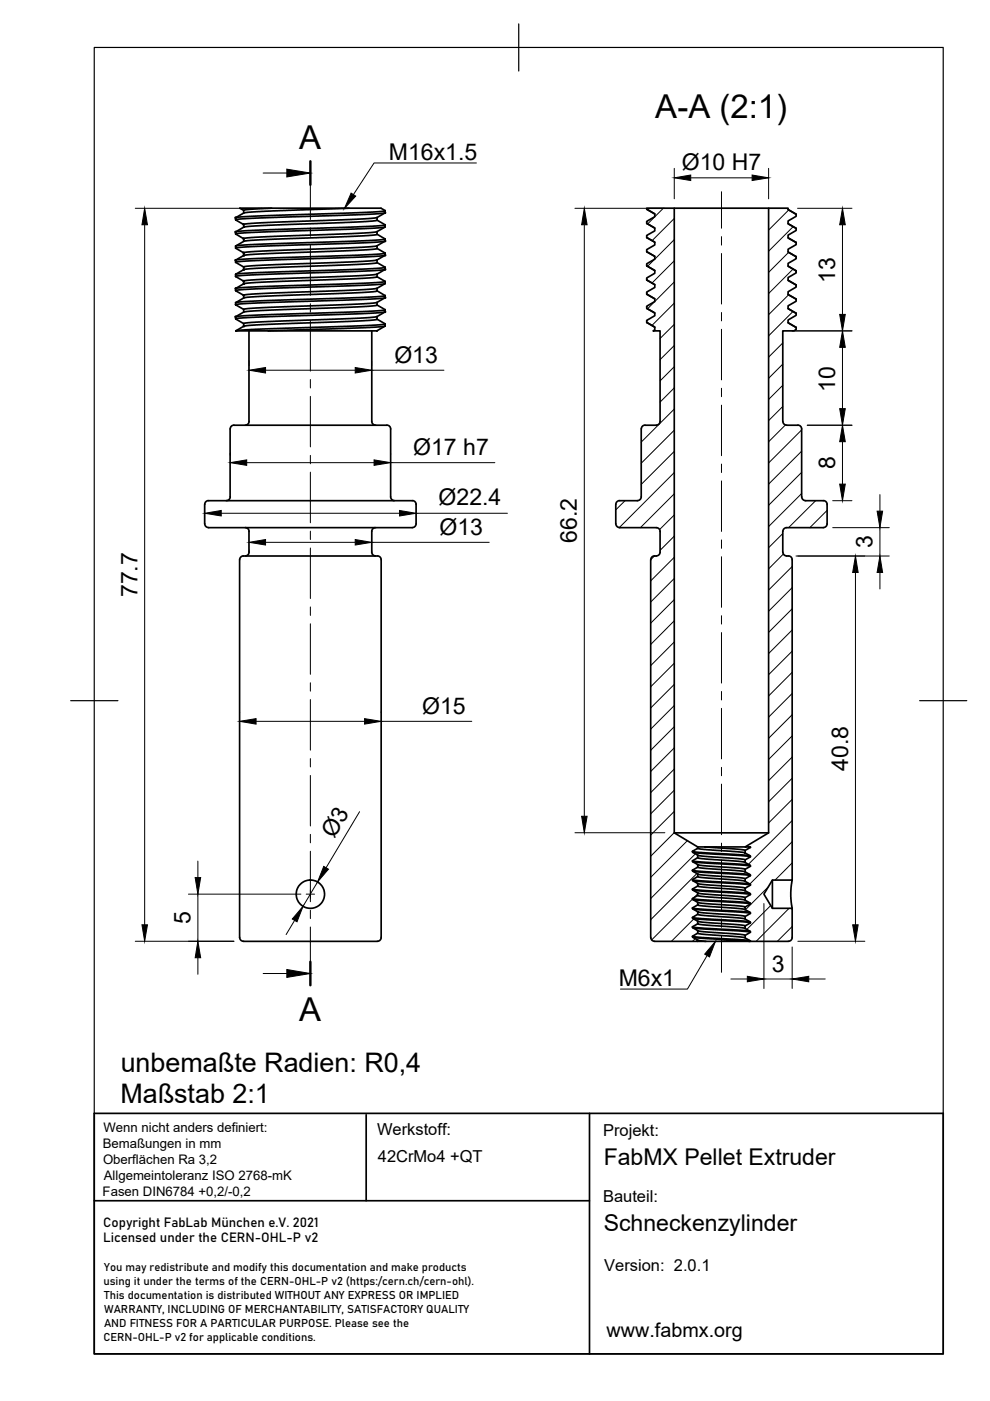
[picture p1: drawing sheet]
<svg xmlns="http://www.w3.org/2000/svg" width="210mm" height="297mm" viewBox="0 0 210 297" stroke-linecap="round" stroke-linejoin="round" font-family="sans-serif">
<!-- layer: Visible -->
<circle cx="50" cy="70.2" r=".18" fill="#000"/>
<g fill="none" stroke="#000" stroke-width=".36">
<path d="M51.7 44.6v.6l-1.7 1M51.7 53.6v.6l-1.7 .9M51.7 47.6v.6M51.7 50.6v.6M51.7 56.6v.6M51.7 48.2l-1.7 1M51.7 51.2l-1.7 1M51.7 45.2l4.7-.4 17.4-.7h7l.9 .6-4.9 .4-24.7 .8-2 .2-.1 .1v.4M57.6 44.1h-6.8l.9 .5M74 44.1h-16.6l-4.3 .3-1.4 .2M79.9 58.1l-3.8 .4-23.6 .9-.8 .2v.6l-1.7 1 4.1-.4 23.1-.7 4.4-.4-1.7-1M79.9 49.1l-3.9 .4-20.7 .7-3.6 .4"/>
<path d="M79.9 46.1l-4.3 .4-20.2 .7-3.7 .4M79.9 52.1l-4 .4-20.2 .7-4 .4M79.9 55.1l-4.2 .4-20.2 .7-3.8 .4M79.9 46.1l1.7-1-4.2 .4-22.1 .7-5.3 .4 1.7 1M79.9 46.7l1.8 1-5.1 .4-24.6 .8-2 .2v.5M79.9 49.7l1.8 1-4.7 .4-24.4 .8-2.6 .2v.5M79.9 52.7l1.8 1-4.8 .4-25.1 .8-1.8 .2v.5M79.9 55.7l1.8 1-4.9 .4-24.7 .8-2 .2-.1 .1v.4M79.9 46.7l-3 .3-20.1 .8-5.1 .4M79.9 49.7l-3.1 .3-20.2 .8-4.9 .4M79.9 52.7l-4.1 .4-19.3 .7-4.8 .4M79.9 55.1v.6l-1.9 .3-25.7 1-.6 .1-1.7 1.1"/>
<path d="M79.9 58.7l-2.6 .3-20.5 .8-5.1 .4M79.9 46.1v.6M79.9 52.1v.6M79.9 58.1v.6M81.6 48.1l-2.9 .3-24.5 .8-4.2 .4 1.7 1M81.6 48.1l-1.7 1v.6M81.6 57.1l-1.7 1M81.6 54.1l-1.7 1M81.6 51.1l-1.7 1M81.7 59.7v.4l-.2 .1-2.1 .2-25.2 .8-4.2 .4 1.7 1M81.7 56.7v.4l-.2 .1-2 .2-24.2 .8-5.3 .4 1.7 1M81.7 53.7l-.1 .5-2.4 .2-23.8 .8-5.4 .4 1.7 1"/>
<path d="M81.7 50.7l-.1 .5-2.3 .2-23.7 .8-5.6 .4 1.7 1M81.7 44.7v.4M81.7 47.7v.4M137.1 59.4h.1M137.1 56.4l1.7 1M137.1 50.4l1.7 1M137.1 47.4l1.7 1M137.1 44.4h.1M137.1 53.4h.1M137.1 59.4l1.7 1M137.1 53.4l1.7 1M137.1 44.4l1.7 1"/>
<path d="M143 44.1h20M167.1 44.4l1.7 1M167.1 59.4l1.7 1M167.1 56.4l1.7 1M167.1 53.4l1.7 1M167.1 50.4l1.7 1M167.1 47.4l1.7 1M50 61.2v.4M50 70.2h6.9M51.7 68.6v.6l-1.7 1M51.7 62.6v.6M51.7 65.6v.6"/>
<path d="M51.7 63.2l-1.7 1M51.7 66.2l-1.7 .9M52.8 70.2v19.2M78.8 70.2v19.2M79.9 61.1l-5.3 .4-19.3 .7-3.6 .4M79.9 64.1l-5.5 .4-18.7 .7-4 .4M79.9 67.1l-4.2 .4-20.2 .7-3.8 .4M79.9 70.1l-23 .1M79.9 61.7l1.8 1-4.7 .4-25.1 .8-1.9 .2v.5M79.9 64.7l1.8 1-4.8 .4-24.7 .8-2.1 .2-.1 .1v.4M79.9 67.7l1.8 1-3.9 .3-22.1 .8-5.7 .4M79.9 61.1v.7l-1.7 .1-21.6 .9-4.9 .4"/>
<path d="M79.9 64.7l-4.1 .4-18.8 .7-5.3 .4M79.9 67.7l-3 .3-20 .8-5.2 .4M79.9 70.1v.1M79.9 64.1v.6M79.9 67.1v.6M81.6 66.1l-4 .4-22.1 .7-5.5 .4 1.7 1M81.6 69.1l-1.7 1M81.6 66.1l-1.7 1M81.6 63.1l-1.7 1M81.6 60.1l-1.7 1M81.7 68.7l-.1 .5-2.1 .2-22.6 .8M81.7 62.7v.4l-.2 .1-2.2 .2-24.7 .8-4.6 .4 1.7 1"/>
<path d="M81.7 65.7v.4M137.1 68.4h.1M137.1 62.4h.1M137.1 65.4l1.7 1M137.1 68.4l1.7 1M137.1 62.4l1.7 1M167.1 68.4l1.7 1M167.1 65.4l1.7 1M167.1 62.4l1.7 1M48.8 90.9v14.5M49.6 90.2h32.4M49.6 90.1a.79 .79 0 0 0-.8 .8"/>
<path d="M52.8 89.3a.79 .79 0 0 1-.8 .8M78.8 89.3a.79 .79 0 0 0 .8 .8M82 90.1a.79 .79 0 0 1 .8 .8M82.8 90.9v14.5M136 90.9v14.5M136.8 90.2h2.3M136.8 90.1a.79 .79 0 0 0-.8 .8M140 89.4v-19.2h-1.5l.3-.3v-.6l-1.7-.9v-.5l1.7-1v-.6l-1.7-.9v-.5l1.7-1v-.5l-1.7-1v-.5l1.7-1v-.5l-1.7-1v-.5l1.7-1v-.6l-1.7-.9v-.5l1.7-1v-.6l-1.7-.9v-.5l1.7-1v-.6l-1.7-.9v-.5l1.7-1v-.5l-1.7-1v-.5l1.7-1v-.6l-1.7-.9v-.3h5.9v132.5l4.9 3v.3l-1.1 .6v.2l1.1 .6v.5l-1.1 .7v.2l1.1 .6v.6l-1.1 .6v.2l1.1 .6v.6l-1.1 .6v.2l1.1 .6v.6l-1.1 .6v.2l1.1 .6v.6l-1.1 .6v.2l1.1 .6v.6l-1.1 .6v.2l1.1 .6v.6l-1.1 .6v.2l1.1 .6v.6l-1.1 .6v.2l1.1 .6v.6l-1.1 .6v.2l1.1 .6v.3h-9.1a.83 .83 0 0 1-.8-.8v-80.1a.88 .88 0 0 1 1.2-.8 .79 .79 0 0 0 .8-.8v-4.4a.79 .79 0 0 0-.8-.8h-7.8M140 89.3a.79 .79 0 0 1-.8 .8M166 89.4v-19.2h2.3l.5-.3v-.5l-1.7-1v-.6l1.7-.9v-.5l-1.7-1v-.6l1.7-.9v-.5l-1.7-1v-.5l1.7-1v-.5l-1.7-1v-.5l1.7-1v-.5l-1.7-1v-.6l1.7-1v-.4l-1.7-1v-.6l1.7-.9v-.5l-1.7-1v-.5l1.7-1v-.5l-1.7-1v-.6l1.7-.9v-.5l-1.7-1v-.3h-4.1v132.5l-5 3h1.1l-1.1 .7v.6l1.1 .6v.2l-1.1 .6v.6l1.1 .6v.2l-1.1 .6v.6l1.1 .6v.2l-1.1 .6v.6l1.1 .6v.2l-1.1 .6v.6l1.1 .6v.2l-1.1 .6v.6l1.1 .6v.2l-1.1 .6v.6l1.1 .6v.2l-1.1 .6v.6l1.1 .6v.2l-1.1 .6v.6l1.1 .6v.2l-1.1 .6v.6l1.1 .7h8.1M166 89.3a.79 .79 0 0 0 .8 .8M166.8 90.2h2.4"/>
<path d="M169.2 90.1a.79 .79 0 0 1 .8 .8M170 90.9v14.5M43.4 106.9v4.2a.79 .79 0 0 0 .8 .8M44.2 111.9h43.2M44.2 106.2h43.2M44.2 106.1a.79 .79 0 0 0-.8 .8M48.8 105.3a.79 .79 0 0 1-.8 .8M50.8 118.7v80.1M52 111.9a.79 .79 0 0 1 .8 .8v4.4a.76 .76 0 0 1-.8 .8M79.6 111.9a.79 .79 0 0 0-.8 .8v4.4a.79 .79 0 0 0 .8 .8M80 117.9h-27.4a1.69 1.69 0 0 0-1.7 .4l-.1 .4M80 117.9a.79 .79 0 0 1 .8 .8v80.1a.79 .79 0 0 1-.8 .8"/>
<path d="M82.8 105.3a.79 .79 0 0 0 .8 .8M87.4 106.1a.79 .79 0 0 1 .8 .8M88.2 106.9v4.2a.79 .79 0 0 1-.8 .8M130.6 106.9v4.2a.79 .79 0 0 0 .8 .8M131.4 106.2h3.7M131.4 106.1a.79 .79 0 0 0-.8 .8M136 105.3a.79 .79 0 0 1-.8 .8M166 112.7v4.4M166 117.1a.79 .79 0 0 0 .8 .8M166.8 117.9h.4M166.8 111.9h7.8M166.8 111.9a.79 .79 0 0 0-.8 .8"/>
<path d="M167.2 117.9a.79 .79 0 0 1 .8 .8v67.9h-4.2l-1.8 3 1.8 3h4.2v6.2a.79 .79 0 0 1-.8 .8M170 105.3a.79 .79 0 0 0 .8 .8M170.8 106.2h3.8M174.6 106.1a.79 .79 0 0 1 .8 .8M175.4 106.9v4.2a.79 .79 0 0 1-.8 .8M143 176.6h20M147.9 179.9l1.3 .2 6.9 .5 1.9 .3M147.9 179.6h1.5M149.4 179.6h8.6M149.4 179.6l6.9 .4 1.7 .3M158.8 179.6l.3 .1M50.8 198.8a1.34 1.34 0 0 0 1.8 .8h27.4"/>
<path d="M146.8 198.5l1.5 .2 10.7 .7M146.8 196.5l1.5 .2 10.7 .7M146.8 194.5l1.5 .2 10.7 .7M146.8 192.5l1.5 .2 10.7 .7M146.8 190.5l1.5 .2 10.7 .7M146.8 188.5l1.5 .2 10.7 .7M146.8 180.5l1.5 .2 10.7 .7M146.8 186.5l1.5 .2 10.7 .7M146.8 182.5l1.5 .2 10.7 .7M146.8 184.5l1.5 .2 10.7 .7M146.9 198.7l12 .9h-9.3l-1.7-.3M146.9 196.7l10.1 .7 2.1 .3"/>
<path d="M146.9 194.7l10.8 .7 1.4 .3M146.9 192.7l10.1 .7 2.1 .3M146.9 190.7l10.8 .7 1.4 .3M146.9 188.7l10.1 .7 2.1 .3M146.9 184.7l10.1 .7 2.1 .3M146.9 186.7l10.8 .7 1.4 .3M146.9 180.7l10.4 .7 1.8 .3M146.9 182.7l10.8 .7 1.4 .3M147.9 197.3l1.3 .3 6.9 .4 1.9 .3M147.9 195.3l1 .2 7.9 .6 1.2 .2M147.9 193.3l1.3 .3 6.9 .4 1.9 .3M147.9 191.3l1 .2 7.9 .6 1.2 .2"/>
<path d="M147.9 189.3l1.3 .3 7.2 .4 1.6 .3M147.9 185.3l.9 .2 7.6 .5 1.6 .3M147.9 187.3l1 .2 7.9 .6 1.2 .2M147.9 181.3l.9 .2 7.6 .5 1.6 .3M147.9 199.6h1.8M147.9 197.9l1.6 .2 7.6 .6 .9 .2M147.9 195.9l1 .2 7.6 .5 1.5 .3M147.9 193.9l1.6 .2 7.6 .6 .9 .2M147.9 191.9l1 .2 7.2 .5 1.9 .3M147.9 189.9l1.6 .2 7.6 .6 .9 .2M147.9 185.9l1.6 .2 7.6 .6 .9 .2M147.9 187.9l1.3 .2 6.9 .5 1.9 .3"/>
<path d="M147.9 181.8l1.6 .3 7.6 .6 .9 .2M147.9 183.9l2 .3 6.9 .4 1.2 .3M147.9 183.3l1 .2 7.9 .6 1.2 .2M158.9 199.6h.2M163.8 186.6v6M168 186.6l-.3 2.5 .3 3.5"/>
<circle cx="65.8" cy="189.6" r="3"/>
</g>
<g fill="#000" stroke="#000" stroke-width=".21">
<circle cx="50" cy="55.2" r=".17"/>
<circle cx="50" cy="49.2" r=".17"/>
<circle cx="50" cy="46.2" r=".17"/>
<circle cx="51.7" cy="47.6" r=".17"/>
<circle cx="51.7" cy="59.6" r=".17"/>
<circle cx="51.7" cy="50.6" r=".17"/>
<circle cx="51.7" cy="53.6" r=".17"/>
<circle cx="51.7" cy="57.2" r=".17"/>
<circle cx="51.7" cy="54.2" r=".17"/>
<circle cx="81.6" cy="45.1" r=".17"/>
<circle cx="81.7" cy="54.1" r=".17"/>
<circle cx="81.7" cy="57.1" r=".17"/>
<circle cx="81.7" cy="51.1" r=".17"/>
<circle cx="50" cy="67.2" r=".17"/>
<circle cx="50" cy="61.2" r=".17"/>
<circle cx="51.7" cy="62.6" r=".17"/>
<circle cx="51.7" cy="60.2" r=".17"/>
<circle cx="51.7" cy="69.2" r=".17"/>
<circle cx="81.6" cy="66.1" r=".17"/>
<circle cx="81.7" cy="63.1" r=".17"/>
</g>
<!-- layer: Border -->
<path d="M20 10.1h180v276.9h-180zM110 5.1v10M15 148.6h10M195 148.6h10" fill="none" stroke="#000" stroke-width=".25"/>
<!-- layer: TitleBlock -->
<path d="M20 236.1h180v50.9h-180zM77.6 236.4v18.2M125 236.1v50.9M20 254.6h105" fill="none" stroke="#000" stroke-width=".36"/>
<!-- layer: Center Lines -->
<g fill="none" stroke="#000" stroke-width=".21">
<path d="M65.8 36.7v9.8M65.8 48.3v1.8M65.8 51.9v10.7M153 40.6v7.8M153 50.2v1.8M153 53.7v10.8M65.8 64.4v1.8M65.8 68v10.7M153 66.3v1.7M153 69.8v10.7M65.8 80.5v1.8M65.8 84v10.7"/>
<path d="M65.8 96.5v1.8M153 82.3v1.8M153 85.9v10.7M153 98.4v1.8M65.8 100.1v10.7M65.8 112.6v1.8M65.8 116.2v10.7M153 102v10.7M153 114.5v1.8M153 118v10.8M65.8 128.7v1.8M65.8 132.3v10.7"/>
<path d="M153 130.5v1.8M153 134.1v10.7M65.8 144.8v1.7M65.8 148.3v10.8M153 146.6v1.8M153 150.2v10.7M65.8 160.8v1.8M65.8 164.4v10.7M65.8 176.9v1.8M153 162.7v1.8M153 166.3v10.7M153 178.8v1.7"/>
<path d="M64.9 189.6h1.8M65.8 180.5v10.7M65.8 193v1.8M65.8 196.5v9.9M153 182.3v10.7M153 194.8v1.8M153 198.4v7.7"/>
</g>
<!-- layer: Hatching -->
<g fill="none" stroke="#000" stroke-width=".21">
<path d="M140.6 44.2l-3.3 3.3M143 46.3l-4.7 4.7M143 50.8l-5.7 5.7M143 55.3l-4.8 4.7M143 59.8l-4.2 4.1M163.1 44.2l-.1 .1M167.2 53.5l-4.2 4.2M167.2 44.5l-4.2 4.3M168.1 57.1l-5.1 5.1M168.2 48.1l-5.2 5.2M138.8 64l-1.5 1.5M143 64.3l-4.8 4.7"/>
<path d="M143 68.8l-3 3M143 73.3l-3 2.9M143 77.8l-3 3M166 72.7l-3 3M166 77.2l-3 3M167.2 62.5l-4.2 4.2M168.1 66l-5.1 5.2M168.8 69.9h.1M143 82.2l-3 3M143 86.7l-7 7M143 91.2l-7 7M143 95.7l-7 7"/>
<path d="M166 81.7l-3 3M166 86.2l-3 3M166.5 90.1l-3.5 3.6M170 91.2l-7 7M170 95.7l-7 6.9M132.5 106.2l-1.9 1.9M138.7 117.9l-.7 .8M143 100.2l-11.7 11.7M143 104.7l-7.2 7.2M143 109.2l-3.2 3.1M143 113.7l-3 3M143 118.2l-5 5"/>
<path d="M166 113.1l-3 3M166.1 117.5l-3.1 3.1M170 100.1l-7 7M170 104.6l-7 7M172.9 106.2l-5.7 5.7M175.4 108.2l-3.7 3.7M143 122.6l-5 5M143 127.1l-5 5M143 131.6l-5 5M143 136.1l-5 5M168 120.1l-5 5M168 124.6l-5 5"/>
<path d="M168 129.1l-5 5M168 133.6l-5 5M168 138.1l-5 5M143 140.6l-5 5M143 145.1l-5 5M143 149.6l-5 5M143 154.1l-5 5M143 158.6l-5 5M168 142.5l-5 5.1M168 147l-5 5M168 151.5l-5 5M168 156l-5 5"/>
<path d="M143 163.1l-5 4.9M143 167.5l-5 5.1M143 172l-5 5M143 176.5l-5 5M145.8 178.2l-7.8 7.8M168 160.5l-5 5M168 165l-5 5M168 169.5l-5 5M168 174l-9.3 9.2M168 178.5l-9 8.9M146.8 190.6l-8.6 8.7M147.1 194.8l-4.7 4.8"/>
<path d="M147.4 199l-.5 .6M147.4 181l-9.4 9.5M147.8 185.2l-9.8 9.8M147.9 189.5l-.7 .8M158.3 188.1l-.3 .3M162.9 188.1l-4.8 4.8M163.4 192l-5.1 5M167.3 192.6l-7 7M168 183l-3.6 3.6M168 196.4l-3.2 3.2"/>
</g>
<!-- layer: Annotations -->
<path d="M65.8 34.2v5M65.8 203.9v5" fill="none" stroke="#000" stroke-width=".51"/>
<path d="M55.8 36.7h5M101 34.6h-21.7l-4.4 6.7M55.8 206.4h5M149.9 202.6l-4.1 7.1h-14.2" fill="none" stroke="#000" stroke-width=".21"/>
<path d="M60.8 35.9l5 .8-5 .8zM74.4 40.9l1 .7-2.4 2.6zM60.8 205.6l5 .8-5 .8zM151.7 199.6l-1.3 3.3-1-.6z" fill="#000" stroke="#000" stroke-width=".21"/>
<!-- layer: Dimensions -->
<g fill="none" stroke="#000" stroke-width=".21">
<path d="M143 35.7v6.4M146.5 37.7h13M163 35.7v6.4M28.7 44.2h26.9M30.7 47.7v148.4M121.9 44.2h19.1M123.9 47.7v125.4M169.1 44.2h11.5M178.6 47.7v19M52.8 76.5v1M56.3 78.5h19M78.8 76.5v1"/>
<path d="M78.8 78.5h15.3M168 70.2h12.6M178.6 73.6v13M48.8 96.1v.4M52.3 98.1h27M82.8 96.1v.4M82.8 98.1h22.1M171.2 90.2h9.4M178.6 93.6v9M43.4 106.8v.1M46.9 108.8h37.8M52.8 116.6v.4"/>
<path d="M56.3 115h19M78.8 116.6v.4M78.8 115h24.9M88.2 106.8v.1M88.2 108.8h19.4M168.8 117.9h19.8M176.6 106.2h4M176.6 111.9h12M186.6 104.9v3.5M186.6 111.9v6M181.4 121.4v74.7M186.6 121.4v3.5"/>
<path d="M50.8 150.9v.1M54.3 152.9h23M80.8 150.9v.1M80.8 152.9h19.2M76.2 172.1l-7.1 11.9M121.9 176.6h19.1M28.7 199.6h20.9M40 189.6h23.8M42 182.6v3.5M42 189.6v10M62.5 195.1l-1.8 3M67.3 187l-3 5.1"/>
<path d="M162 191.6v18M169.2 199.6h14.2M42 203.1v3.5M155 207.6h3.5M162 207.6h6M168 200.8v8.8M171.5 207.6h3.5"/>
</g>
<g fill="#000" stroke="#000" stroke-width=".21">
<path d="M143 37.7l3.5-.6v1.2zM159.5 37.1l3.5 .6-3.5 .6zM30.7 44.2l.6 3.5h-1.2zM123.9 44.2l.6 3.5h-1.2zM178.6 44.2l.6 3.5h-1.2zM52.8 78.5l3.5-.6v1.2zM75.3 77.9l3.5 .6-3.5 .6zM178 66.7h1.2l-.6 3.5zM178.6 70.2l.6 3.4h-1.2zM48.8 98.1l3.5-.6v1.2zM79.3 97.5l3.5 .6-3.5 .6zM178 86.6h1.2l-.6 3.6z"/>
<path d="M178.6 90.2l.6 3.4h-1.2zM43.4 108.8l3.5-.6v1.2zM52.8 115l3.5-.6v1.2zM75.3 114.4l3.5 .6-3.5 .6zM84.7 108.2l3.5 .6-3.5 .6zM178 102.6h1.2l-.6 3.6zM186 108.4h1.1l-.5 3.5zM181.4 117.9l.5 3.5h-1.1zM186.6 117.9l.5 3.5h-1.1zM50.8 152.9l3.5-.5v1.1zM77.3 152.4l3.5 .5-3.5 .6zM123.3 173.1h1.2l-.6 3.5z"/>
<path d="M30.1 196.1h1.2l-.6 3.5zM41.4 186.1h1.1l-.5 3.5zM64.3 192.1l-1.3 3.3-1-.6zM68.6 183.7l1 .6-2.3 2.7zM180.8 196.1h1.1l-.5 3.5zM42 199.6l.5 3.5h-1.1zM158.5 207l3.5 .6-3.5 .6zM168 207.6l3.5-.6v1.2z"/>
</g>
<g font-size="7">
<text x="138.9" y="25.1">A-A (2:1)</text>
<text x="63.5" y="31.7">A</text>
<text x="63.5" y="216.4">A</text>
</g>
<g font-size="5.7">
<text x="25.6" y="227.2">unbemaßte Radien: R0,4</text>
<text x="25.5" y="233.9">Maßstab 2:1</text>
</g>
<g font-size="4.9">
<text x="82.4" y="33.9">M16x1.5</text>
<text x="144.5" y="36.1">Ø10 H7</text>
<text x="177.1" y="60" transform="rotate(-90 177.1 60)">13</text>
<text x="83.6" y="76.9">Ø13</text>
<text x="177.1" y="83" transform="rotate(-90 177.1 83)">10</text>
<text x="87.6" y="96.4">Ø17 h7</text>
<text x="177.1" y="99.5" transform="rotate(-90 177.1 99.5)">8</text>
<text x="93" y="107.2">Ø22.4</text>
<text x="93.2" y="113.3">Ø13</text>
<text x="122.3" y="115.1" transform="rotate(-90 122.3 115.1)">66.2</text>
<text x="185" y="116.2" transform="rotate(-90 185 116.2)">3</text>
<text x="29.2" y="126.6" transform="rotate(-90 29.2 126.6)">77.7</text>
<text x="89.5" y="151.3">Ø15</text>
<text x="179.8" y="163.4" transform="rotate(-90 179.8 163.4)">40.8</text>
<text x="70.8" y="178" transform="rotate(-59 70.8 178)">Ø3</text>
<text x="40.4" y="195.9" transform="rotate(-90 40.4 195.9)">5</text>
<text x="131.2" y="209">M6x1</text>
<text x="163.6" y="206">3</text>
<text x="128" y="247">FabMX Pellet Extruder</text>
<text x="128" y="261.1">Schneckenzylinder</text>
</g>
<text font-size="4.2" x="128.6" y="283.4">www.fabmx.org</text>
<g font-size="3.5">
<text x="79.9" y="240.6">Werkstoff:</text>
<text x="127.9" y="240.8">Projekt:</text>
<text x="80.1" y="246.3">42CrMo4 +QT</text>
<text x="127.9" y="254.9">Bauteil:</text>
<text x="128.1" y="269.5">Version: 2.0.1</text>
</g>
<g font-size="2.8">
<text x="21.8" y="243.4">Bemaßungen in mm</text>
<text x="21.9" y="240.1">Wenn nicht anders definiert:</text>
<text x="21.8" y="246.8">Oberflächen Ra 3,2</text>
<text x="22" y="250.2">Allgemeintoleranz ISO 2768-mK</text>
<text x="21.8" y="253.6">Fasen DIN6784 +0,2/-0,2</text>
<text x="21.9" y="263.4">Licensed under the CERN-OHL-P v2</text>
<text x="21.9" y="260.1">Copyright FabLab München e.V. 2021</text>
</g>
<g font-size="2.4">
<text x="22.1" y="269.4">You may redistribute and modify this documentation and make products</text>
<text x="21.9" y="272.5">using it under the terms of the CERN-OHL-P v2 (https:/cern.ch/cern-ohl).</text>
<text x="22.1" y="275.5">This documentation is distributed WITHOUT ANY EXPRESS OR IMPLIED</text>
<text x="22.1" y="281.4">AND FITNESS FOR A PARTICULAR PURPOSE. Please see the</text>
<text x="22.1" y="278.4">WARRANTY, INCLUDING OF MERCHANTABILITY, SATISFACTORY QUALITY</text>
<text x="21.9" y="284.3">CERN-OHL-P v2 for applicable conditions.</text>
</g>
</svg>
